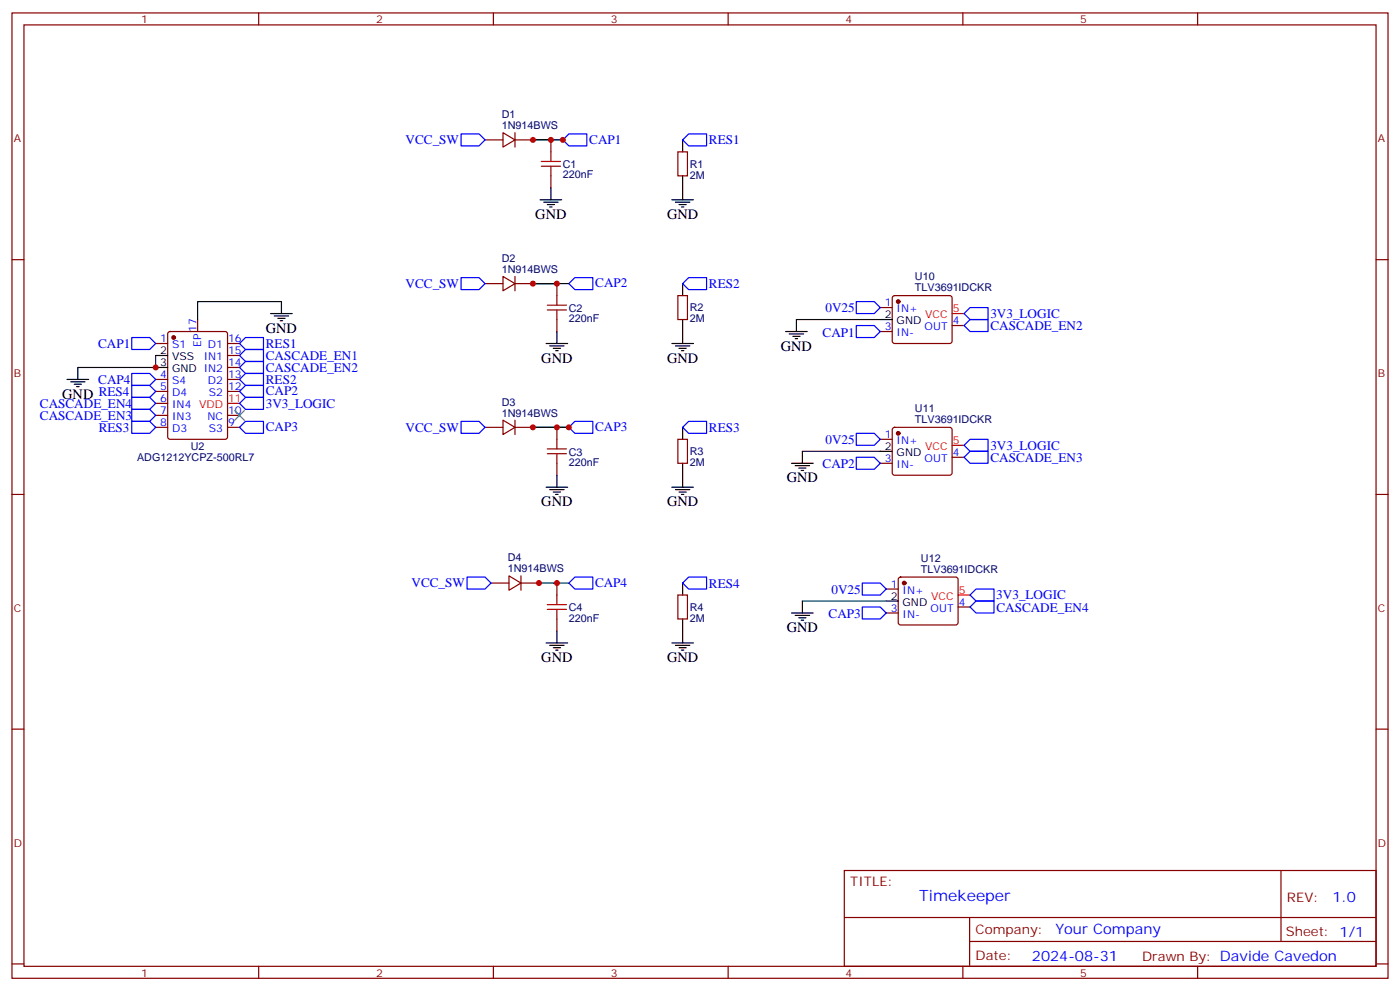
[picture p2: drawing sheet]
<svg xmlns="http://www.w3.org/2000/svg" width="412mm" height="292mm" viewBox="0 0 412 292" stroke-linecap="round" stroke-linejoin="round" font-family="sans-serif">
<g fill="none" stroke="#870000" stroke-width=".35">
<path d="M3.5 3.8h405.4v284.3h-405.4zM7.1 7.3h398.2v277.3h-398.2zM76.2 3.8v3.5M145.3 3.8v3.5M214.5 3.8v3.5M283.6 3.8v3.5M352.8 3.8v3.5M148.2 39.1l3.5 2.1-3.5 2.1zM151.7 39.1v4.2M142.9 41.2h5.3M151.7 41.2h5.3M162.3 41.2v3.5"/>
<path d="M162.3 51.8v3.5M199.7 44.7h2.8v7.1h-2.8zM3.5 76.5h3.6M405.3 76.5h3.6M49.6 97.9l.5-.3h16.2l.7 .5v30.6l-.4 .6-16.5 .1-.7-.5v-30.5zM58.2 94.1v3.5M142.9 83.5h5.3M148.2 81.4l3.5 2.1-3.5 2.2zM151.7 81.4v4.3M151.7 83.5h5.3M164 83.5v3.6M164 94.1v3.5"/>
<path d="M199.7 87.1h2.8v7h-2.8zM259.3 90.6h3.5M259.3 97.6h3.5M263.1 87.3l.4-.2h16.3l.5 .2 .2 .5v12.7l-.3 .5-.4 .2h-16.3l-.5-.3-.2-.4v-12.7zM280.5 95.9h3.5M45.9 101.2h3.5M45.9 111.8h3.5M45.9 115.3h3.5M45.9 118.8h3.5M67 101.2h3.6M67 111.8h3.6M67 115.3h3.6"/>
<path d="M67 108.2h3.6M67 104.7h3.6M45.9 122.3h3.5M45.9 125.9h3.5M67 122.3h3.6M67 125.9h3.6M142.9 125.9h5.3M148.2 123.8l3.5 2.1-3.5 2.1zM151.7 125.9h5.3M151.7 123.8v4.2M164 125.9v3.5M164 136.5v3.5"/>
<path d="M199.7 129.4h2.8v7.1h-2.8zM259.3 129.4h3.5M259.3 136.5h3.5M263.1 126.1l.4-.2h16.3l.5 .2 .2 .5v12.7l-.3 .5-.4 .2h-16.3l-.5-.3-.2-.4v-12.7zM280.5 134.7h3.5M3.5 145.6h3.6M405.3 145.6h3.6M144.6 171.7h5.3M149.9 169.6l3.6 2.1-3.6 2.1zM153.5 169.6v4.2M153.5 171.7h5.2M164 171.7v3.6"/>
<path d="M199.7 175.3h2.8v7h-2.8zM261.1 173.5h3.5M264.8 170.2l.5-.2h16.2l.5 .2 .2 .5v12.7l-.2 .5-.5 .2h-16.2l-.5-.3-.2-.4v-12.7zM282.2 178.8h3.6M164 182.3v3.5M261.1 180.6h3.5M3.5 214.8h3.6M405.3 214.8h3.6M248.7 256.4h156.6v28.2h-156.6zM377.3 256.4v20.9M248.7 270.2h156.5M285.6 277.3h119.6"/>
<path d="M285.6 270.2v14.2M3.5 283.9h3.6M76.2 284.6v3.5M145.3 284.6v3.5M214.5 284.6v3.5M283.6 284.6v3.5M352.8 284.6v3.5M405.3 283.9h3.6"/>
</g>
<g fill="#870000" stroke="#870000" stroke-width=".35">
<circle cx="51.2" cy="99.4" r=".53"/>
<circle cx="264.6" cy="88.8" r=".53"/>
<circle cx="264.6" cy="127.6" r=".53"/>
<circle cx="266.3" cy="171.7" r=".53"/>
</g>
<g fill="none" stroke="#000" stroke-width=".35">
<path d="M159.1 58.8h6.4M160.2 59.5h4.2M162.3 55.3v3.5M197.9 58.8h6.4M199 59.5h4.2M201.1 41.2v3.5M201.1 51.8v7M161.2 60.3h2.1M161.9 61h.7M200 60.3h2.1M200.7 61h.7M79.7 92.4h6.4"/>
<path d="M80.8 93.1h4.2M81.8 93.8h2.2M82.5 94.5h.8M82.9 88.8v3.6M164 97.6v3.6M201.1 83.5v3.6M201.1 94.1v7.1M231.4 97.6h6.4M232.5 98.4h4.2M233.5 99.1h2.2M234.2 99.8h.7M234.6 94.1v3.5"/>
<path d="M259.3 94.1h3.5M19.8 111.8h6.3M20.8 112.5h4.2M21.9 113.2h2.1M22.6 113.9h.7M22.9 108.2v3.6M45.9 104.7h3.5M45.9 108.2h3.5M160.9 101.2h6.3M161.9 101.9h4.3M163 102.6h2.1M163.7 103.3h.7"/>
<path d="M197.9 101.2h6.4M199 101.9h4.2M200 102.6h2.1M200.7 103.3h.7M164 140v3.5M201.1 125.9v3.5M201.1 136.5v7M233.2 136.5h6.3M234.2 137.2h4.3M235.3 137.9h2.1M236 138.6h.7M236.4 132.9v3.6"/>
<path d="M259.3 132.9h3.5M160.9 143.5h6.3M161.9 144.2h4.3M163 144.9h2.1M163.7 145.6h.7M197.9 143.5h6.4M199 144.2h4.2M200 144.9h2.1M200.7 145.6h.7M201.1 171.7v3.6M236.4 177v3.6M261.1 177h3.5"/>
<path d="M160.9 189.4h6.3M161.9 190.1h4.3M163 190.8h2.1M163.7 191.5h.7M164 185.8v3.6M197.9 189.4h6.4M199 190.1h4.2M200 190.8h2.1M200.7 191.5h.7M201.1 182.3v7.1M233.2 180.6h6.3M234.2 181.3h4.3"/>
<path d="M235.3 182h2.1M236 182.7h.7"/>
</g>
<path d="M280.5 92.4h3.5M67 118.8h3.6M280.5 131.2h3.5M282.2 175.3h3.6" fill="none" stroke="#f00" stroke-width=".35"/>
<path d="M157 41.2h8.8M82.9 88.8h-24.7v5.3M157 83.5h10.6M234.6 94.1h24.7M45.9 104.7v3.5h-23M157 125.9h10.6M236.4 132.9h22.9M158.7 171.7h8.9M236.4 177h24.7" fill="none" stroke="#008700" stroke-width=".35"/>
<g fill="none" stroke="#00f" stroke-width=".35">
<path d="M135.8 39.4h5.3l1.8 1.8-1.8 1.8h-5.3zM165.8 41.2l1.8-1.8h5.3v3.6h-5.3zM201.1 41.2l1.7-1.8h5.3v3.6h-5.3zM38.8 99.4h5.3l1.8 1.8-1.8 1.7h-5.3zM135.8 81.8h5.3l1.8 1.7-1.8 1.8h-5.3zM167.6 83.5l1.7-1.7h5.3v3.5h-5.3zM201.1 83.5l1.7-1.7h5.3v3.5h-5.3zM252.2 95.9h5.3l1.8 1.7-1.8 1.8h-5.3zM252.2 88.8h5.3l1.8 1.8-1.8 1.8h-5.3zM284 95.9l1.8-1.8h5.2v3.5h-5.2zM284 92.4l1.8-1.8h5.2v3.5h-5.2zM38.8 110h5.3l1.8 1.8-1.8 1.7h-5.3z"/>
<path d="M38.8 113.5h5.3l1.8 1.8-1.8 1.8h-5.3zM38.8 117.1h5.3l1.8 1.7-1.8 1.8h-5.3zM70.6 118.8l1.7-1.7h5.3v3.5h-5.3zM70.6 115.3l1.7-1.8h5.3v3.6h-5.3zM70.6 111.8l1.7-1.8h5.3v3.5h-5.3zM70.6 101.2l1.7-1.8h5.3v3.5h-5.3zM70.6 104.7l1.7-1.8h5.3v3.6h-5.3zM70.6 108.2l1.7-1.7h5.3v3.5h-5.3zM38.8 124.1h5.3l1.8 1.8-1.8 1.7h-5.3zM38.8 120.6h5.3l1.8 1.7-1.8 1.8h-5.3zM70.6 125.9l1.7-1.8h5.3v3.5h-5.3zM135.8 124.1h5.3l1.8 1.8-1.8 1.7h-5.3z"/>
<path d="M167.6 125.9l1.7-1.8h5.3v3.5h-5.3zM201.1 125.9l1.7-1.8h5.3v3.5h-5.3zM252.2 134.7h5.3l1.8 1.8-1.8 1.7h-5.3zM252.2 127.6h5.3l1.8 1.8-1.8 1.8h-5.3zM284 134.7l1.8-1.8h5.2v3.6h-5.2zM284 131.2l1.8-1.8h5.2v3.5h-5.2zM137.6 170h5.3l1.7 1.7-1.7 1.8h-5.3zM167.6 171.7l1.7-1.7h5.3v3.5h-5.3zM201.1 171.7l1.7-1.7h5.3v3.5h-5.3zM254 178.8h5.3l1.8 1.8-1.8 1.7h-5.3zM254 171.7h5.3l1.8 1.8-1.8 1.8h-5.3zM287.5 177h5.3v3.6h-5.3l-1.7-1.8z"/>
<path d="M287.5 173.5h5.3v3.5h-5.3l-1.7-1.7z"/>
</g>
<g fill="none" stroke="#a10000" stroke-width=".35">
<path d="M159.5 49h5.6M159.5 47.6h5.6M162.3 44.7v2.9M162.3 49v2.8M161.2 91.3h5.7M161.2 89.9h5.7M164 87.1v2.8M164 91.3v2.8M161.2 133.6h5.7M161.2 132.2h5.7M164 129.4v2.8M164 133.6v2.9"/>
<path d="M161.2 179.5h5.7M161.2 178.1h5.7M164 175.3v2.8M164 179.5v2.8"/>
</g>
<path d="M69.1 120.9l2.9 2.9M72 120.9l-2.9 2.9" fill="none" stroke="#3c3" stroke-width=".35"/>
<g fill="#c00">
<circle cx="45.9" cy="108.2" r=".88"/>
<circle cx="162.3" cy="41.2" r=".88"/>
<circle cx="164" cy="83.5" r=".88"/>
<circle cx="165.8" cy="41.2" r=".88"/>
<circle cx="157" cy="41.2" r=".88"/>
<circle cx="157" cy="83.5" r=".88"/>
<circle cx="164" cy="125.9" r=".88"/>
<circle cx="157" cy="125.9" r=".88"/>
<circle cx="167.6" cy="125.9" r=".88"/>
<circle cx="164" cy="171.7" r=".88"/>
<circle cx="158.8" cy="171.7" r=".88"/>
</g>
<text font-size="4.6" fill="#00f" x="270.8" y="265.4">Timekeeper</text>
<g font-size="4.2">
<text x="157.7" y="64.5">GND</text>
<text x="196.5" y="64.5">GND</text>
<text x="78.3" y="98">GND</text>
<text x="159.5" y="106.8">GND</text>
<text x="196.5" y="106.8">GND</text>
<text x="230" y="103.3">GND</text>
<text x="18.3" y="117.4">GND RES4</text>
<text x="231.8" y="142.1">GND</text>
<text x="159.5" y="149.2">GND</text>
<text x="196.5" y="149.2">GND</text>
<text x="231.8" y="186.2">GND</text>
<text x="159.5" y="195">GND</text>
<text x="196.5" y="195">GND</text>
</g>
<g font-size="4.2" fill="#00f">
<text x="392.5" y="265.7">1.0</text>
<text x="310.9" y="275.2">Your Company</text>
<text x="304" y="283">2024-08-31</text>
</g>
<g font-size="3.9" fill="#00f">
<text x="119.5" y="42.5">VCC_SW</text>
<text x="173.6" y="42.3">CAP1</text>
<text x="208.8" y="42.5">RES1</text>
<text x="119.5" y="84.8">VCC_SW</text>
<text x="175.3" y="84.6">CAP2</text>
<text x="208.8" y="84.8">RES2</text>
<text x="243.2" y="91.9">0V25</text>
<text x="291.7" y="93.6">3V3_LOGIC</text>
<text x="242.3" y="99.2">CAP1</text>
<text x="291.7" y="97.3">CASCADE_EN2</text>
<text x="28.9" y="102.4">CAP1</text>
<text x="78.3" y="102.5">RES1</text>
<text x="78.3" y="106.1">CASCADE_EN1</text>
<text x="29" y="113.2">CAP4</text>
<text x="78.3" y="113.1">RES2</text>
<text x="78.3" y="109.6">CASCADE_EN2</text>
<text x="78.3" y="116.5">CAP2</text>
<text x="11.8" y="123.6">CASCADE_EN3</text>
<text x="11.8" y="120">CASCADE_EN4</text>
<text x="78.3" y="120.1">3V3_LOGIC</text>
<text x="29.1" y="127.1">RES3</text>
<text x="78.3" y="127.1">CAP3</text>
<text x="119.5" y="127.1">VCC_SW</text>
<text x="175.3" y="127.1">CAP3</text>
<text x="208.8" y="127.2">RES3</text>
<text x="243.2" y="130.7">0V25</text>
<text x="242.3" y="138">CAP2</text>
<text x="291.7" y="132.4">3V3_LOGIC</text>
<text x="291.7" y="136.1">CASCADE_EN3</text>
<text x="121.2" y="173">VCC_SW</text>
<text x="175.3" y="172.9">CAP4</text>
<text x="208.8" y="173.1">RES4</text>
<text x="244.9" y="174.8">0V25</text>
<text x="293.5" y="176.5">3V3_LOGIC</text>
<text x="244.1" y="182">CAP3</text>
<text x="293.5" y="180.2">CASCADE_EN4</text>
</g>
<g font-size="3.9" fill="#800">
<text x="250.5" y="261">TITLE:</text>
<text x="379.1" y="265.7">REV:</text>
<text x="287.4" y="275.2">Company:</text>
<text x="378.7" y="275.8">Sheet: 1/1</text>
<text x="287.4" y="282.9">Date:</text>
<text x="336.4" y="282.9">Drawn By: Davide Cavedon</text>
</g>
<g font-size="3.2" fill="#800">
<text x="41.6" y="6.8">1</text>
<text x="110.8" y="6.8">2</text>
<text x="179.9" y="6.8">3</text>
<text x="249.1" y="6.8">4</text>
<text x="318.2" y="6.8">5</text>
<text x="4.1" y="41.9">A</text>
<text x="405.9" y="41.9">A</text>
<text x="4.1" y="111.1">B</text>
<text x="405.9" y="111.1">B</text>
<text x="4.1" y="180.2">C</text>
<text x="405.9" y="180.2">C</text>
<text x="4.1" y="249.3">D</text>
<text x="405.9" y="249.3">D</text>
<text x="41.6" y="287.6">1</text>
<text x="110.8" y="287.6">2</text>
<text x="179.9" y="287.6">3</text>
<text x="249.1" y="287.6">4</text>
<text x="318.2" y="287.6">5</text>
</g>
<g font-size="3.2" fill="#000080">
<text x="147.8" y="34.9">D1</text>
<text x="147.8" y="38">1N914BWS</text>
<text x="165.8" y="52.6">220nF</text>
<text x="165.8" y="49.5">C1</text>
<text x="203.2" y="52.6">2M</text>
<text x="203.2" y="49.4">R1</text>
<text x="147.8" y="77.2">D2</text>
<text x="147.8" y="80.4">1N914BWS</text>
<text x="269.5" y="82.6">U10</text>
<text x="269.5" y="85.8">TLV3691IDCKR</text>
<text x="167.6" y="94.9">220nF</text>
<text x="167.6" y="91.9">C2</text>
<text x="203.2" y="94.9">2M</text>
<text x="203.2" y="91.7">R2</text>
<text x="147.8" y="119.5">D3</text>
<text x="147.8" y="122.7">1N914BWS</text>
<text x="269.5" y="124.6">TLV3691IDCKR</text>
<text x="269.5" y="121.4">U11</text>
<text x="40.4" y="135.8">ADG1212YCPZ-500RL7</text>
<text x="56.2" y="132.4">U2</text>
<text x="167.6" y="137.2">220nF</text>
<text x="167.6" y="134.2">C3</text>
<text x="203.2" y="137.2">2M</text>
<text x="203.2" y="134.1">R3</text>
<text x="149.6" y="165.4">D4</text>
<text x="271.3" y="165.5">U12</text>
<text x="149.6" y="168.6">1N914BWS</text>
<text x="271.3" y="168.7">TLV3691IDCKR</text>
<text x="203.2" y="179.9">R4</text>
<text x="167.6" y="183.1">220nF</text>
<text x="167.6" y="180.1">C4</text>
<text x="203.2" y="183.1">2M</text>
</g>
<g font-size="3.2" fill="#00f">
<text x="260.6" y="90.2">1</text>
<text x="264.1" y="92">IN+</text>
<text x="280.6" y="95.5">4</text>
<text x="47.2" y="100.8">1</text>
<text x="57.9" y="97.6" transform="rotate(-90 57.9 97.6)">17</text>
<text x="67.2" y="100.8">16</text>
<text x="260.6" y="97.3">3</text>
<text x="264.1" y="99.1">IN-</text>
<text x="272.4" y="97.3">OUT</text>
<text x="50.7" y="102.6">S1</text>
<text x="59.3" y="102.3" transform="rotate(-90 59.3 102.3)">EP</text>
<text x="60" y="106.1">IN1</text>
<text x="61.3" y="102.6">D1</text>
<text x="67.2" y="107.9">14</text>
<text x="67.2" y="104.4">15</text>
<text x="47.2" y="111.4">4</text>
<text x="50.7" y="113.2">S4</text>
<text x="61.3" y="113.2">D2</text>
<text x="67.2" y="111.4">13</text>
<text x="47.2" y="114.9">5</text>
<text x="47.2" y="118.5">6</text>
<text x="50.7" y="116.7">D4</text>
<text x="61.5" y="116.7">S2</text>
<text x="67.2" y="114.9">12</text>
<text x="47.2" y="122">7</text>
<text x="47.2" y="125.5">8</text>
<text x="50.7" y="120.2">IN4</text>
<text x="50.7" y="123.8">IN3</text>
<text x="61.1" y="123.8">NC</text>
<text x="67.2" y="125.5">9</text>
<text x="67.2" y="122">10</text>
<text x="50.7" y="127.3">D3</text>
<text x="61.5" y="127.3">S3</text>
<text x="260.6" y="129">1</text>
<text x="264.1" y="130.8">IN+</text>
<text x="260.6" y="136.1">3</text>
<text x="264.1" y="137.9">IN-</text>
<text x="272.4" y="136.1">OUT</text>
<text x="280.6" y="134.3">4</text>
<text x="262.4" y="173.1">1</text>
<text x="265.9" y="174.9">IN+</text>
<text x="282.4" y="178.4">4</text>
<text x="262.4" y="180.2">3</text>
<text x="265.9" y="182">IN-</text>
<text x="274.1" y="180.2">OUT</text>
</g>
<g font-size="3.2">
<text x="260.6" y="93.8">2</text>
<text x="264.1" y="95.5">GND</text>
<text x="47.2" y="104.4">2</text>
<text x="47.2" y="107.9">3</text>
<text x="50.7" y="106.1">VSS</text>
<text x="50.7" y="109.6">GND IN2</text>
<text x="260.6" y="132.6">2</text>
<text x="264.1" y="134.3">GND</text>
<text x="262.4" y="176.7">2</text>
<text x="265.9" y="178.4">GND</text>
</g>
<g font-size="3.2" fill="#f00">
<text x="272.6" y="93.8">VCC</text>
<text x="280.6" y="92">5</text>
<text x="67.2" y="118.5">11</text>
<text x="58.7" y="120.2">VDD</text>
<text x="280.6" y="130.8">5</text>
<text x="272.6" y="132.6">VCC</text>
<text x="274.3" y="176.7">VCC</text>
<text x="282.4" y="174.9">5</text>
</g>
</svg>
